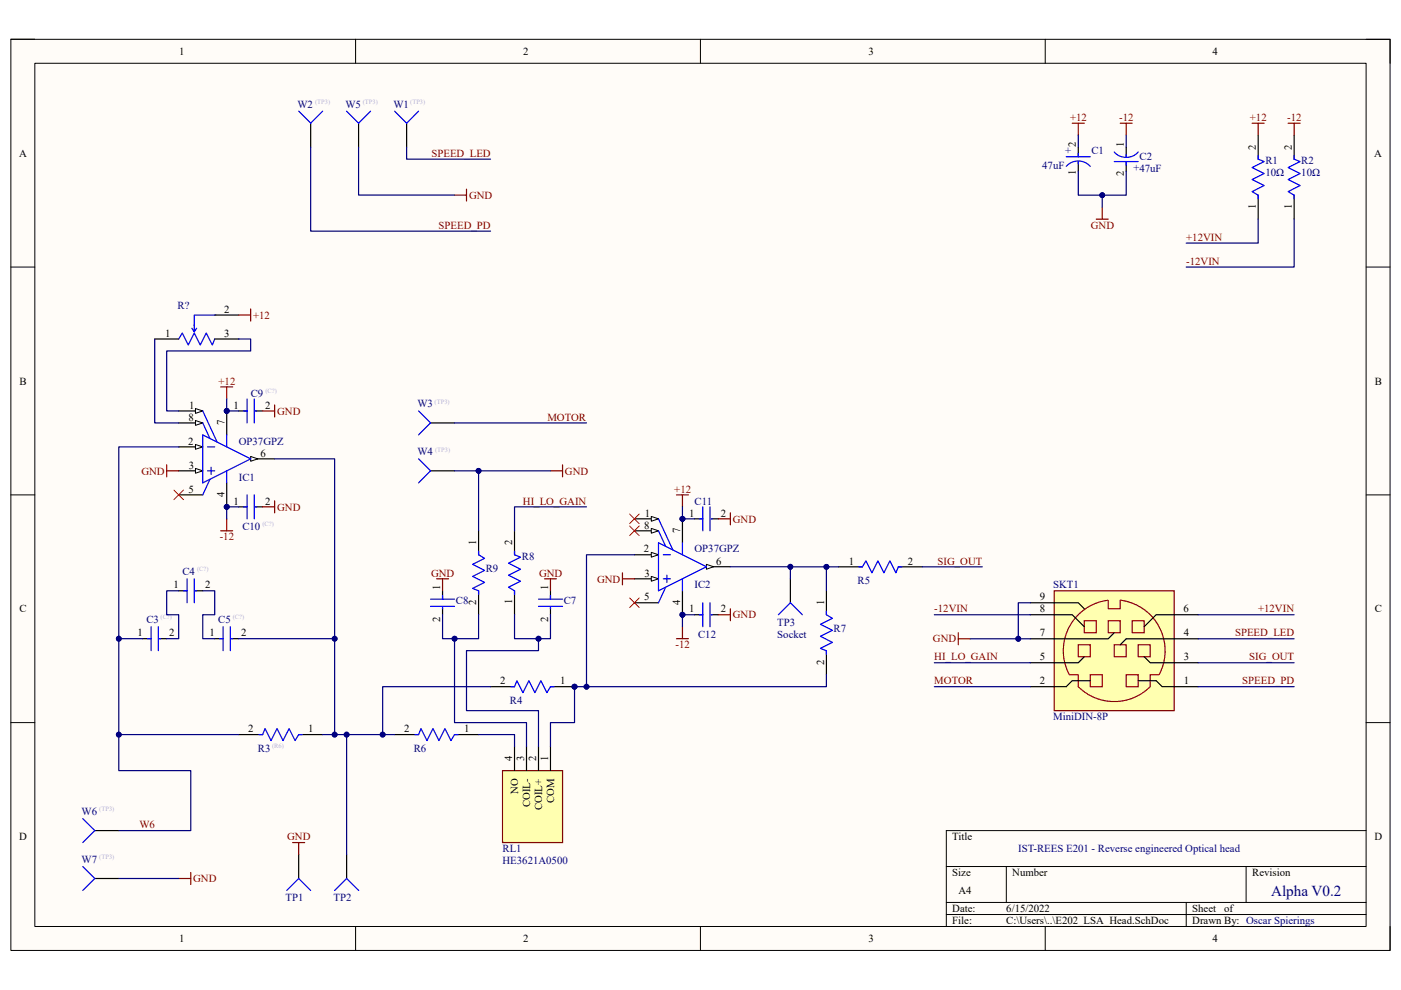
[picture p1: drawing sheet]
<svg xmlns="http://www.w3.org/2000/svg" width="297mm" height="210mm" viewBox="0 0 297 210" stroke-linecap="round" stroke-linejoin="round" font-family="sans-serif">
<path d="M2.3 8.3h292.4v193.3h-292.4z" fill="#fffcf8"/>
<path d="M2.3 8.3h292.4v193.3h-292.4z" fill="none" stroke="#000" stroke-width=".21"/>
<path d="M7.4 13.4h282.2v183.1h-282.2z" fill="#fffcf8"/>
<g fill="none" stroke="#000" stroke-width=".21">
<path d="M2.3 8.3h5.1M7.4 13.4h282.2v183.1h-282.2zM75.4 8.3v5.1M148.5 8.3v5.1M221.6 8.3v5.1M289.6 8.3h5.1v5.1M2.3 56.6h5.1M289.6 56.6h5.1M2.3 105h5.1M289.6 105h5.1M2.3 153.3h5.1M289.6 153.3h5.1"/>
<path d="M289.6 176.2h-89v20.3M75.4 196.5v5.1M148.5 196.5v5.1M200.6 183.8h89M200.6 191.4h89M200.6 194h89M213.4 183.8v7.6M221.6 196.5v5.1M251.5 191.4v5.1M264.2 183.8v7.6M294.7 196.5v5.1"/>
</g>
<path d="M106.5 163.4h12.8v15.3h-12.8z" fill="#ffffb0"/>
<path d="M106.5 163.4h12.8v15.3h-12.8z" fill="none" stroke="#800000" stroke-width=".25"/>
<path d="M228.6 31.2v2.1M228.6 34.3v2M238.8 31.2v2.1M238.8 34.3v2M266.8 28.7v5.1M274.4 28.7v5.1M266.8 41.4v5.1M274.4 41.4v5.1M109.1 158.3v5.1M111.6 158.3v5.1M114.2 158.3v5.1M116.7 158.3v5.1" fill="none" stroke="#000" stroke-width=".25"/>
<path d="M226.1 35.3a3.4 3.4 0 0 1 5.1 0M226.1 33.3h5.1M228.6 32.5v.8M228.6 34.3v.5M236.2 32.2a3.4 3.4 0 0 0 5.1 0M236.2 34.3h5.1M238.8 32.7v.6M238.8 34.3v.7M266.8 33v.8l1.2 .5-2.5 1.2 2.5 1.3-2.5 1.3 2.5 1.2-2.5 1.3 1.3 .8v.8M274.4 33v.8l1.3 .5-2.6 1.2 2.6 1.3-2.6 1.3 2.6 1.2-2.6 1.3 1.3 .8v.8" fill="none" stroke="#00f" stroke-width=".25"/>
<circle cx="144.7" cy="130.4" r=".51" fill="#000080"/>
<circle cx="144.7" cy="130.4" r=".51" fill="none" stroke="#000080" stroke-width=".21"/>
<circle cx="144.7" cy="110" r=".51" fill="#000080"/>
<circle cx="144.7" cy="110" r=".51" fill="none" stroke="#000080" stroke-width=".21"/>
<path d="M134.5 110h5.1" fill="none" stroke="#000" stroke-width=".25"/>
<path d="M138.1 109.5l1.5 .5-1.5 .6z" fill="#f8fcff"/>
<path d="M138.1 109.5l1.5 .5-1.5 .6z" fill="none" stroke="#000" stroke-width=".21"/>
<path d="M134.5 117.7h5.1" fill="none" stroke="#000" stroke-width=".25"/>
<path d="M138.1 117.2l1.5 .5-1.5 .5z" fill="#f8fcff"/>
<path d="M138.1 117.2l1.5 .5-1.5 .5z" fill="none" stroke="#000" stroke-width=".21"/>
<path d="M134.5 122.8h5.1" fill="none" stroke="#000" stroke-width=".25"/>
<path d="M138.1 122.3l1.5 .5-1.5 .5z" fill="#f8fcff"/>
<path d="M138.1 122.3l1.5 .5-1.5 .5z" fill="none" stroke="#000" stroke-width=".21"/>
<path d="M144.7 125.3v5.1" fill="none" stroke="#000" stroke-width=".25"/>
<circle cx="144.7" cy="130.4" r=".51" fill="#000080"/>
<circle cx="144.7" cy="130.4" r=".51" fill="none" stroke="#000080" stroke-width=".21"/>
<path d="M134.5 127.8h5.1M149.8 120.2h5.1" fill="none" stroke="#000" stroke-width=".25"/>
<path d="M149.8 119.7l1.5 .5-1.5 .5z" fill="#f8fcff"/>
<path d="M149.8 119.7l1.5 .5-1.5 .5z" fill="none" stroke="#000" stroke-width=".21"/>
<path d="M144.7 110v5.1" fill="none" stroke="#000" stroke-width=".25"/>
<circle cx="144.7" cy="110" r=".51" fill="#000080"/>
<circle cx="144.7" cy="110" r=".51" fill="none" stroke="#000080" stroke-width=".21"/>
<path d="M134.5 112.6h5.1" fill="none" stroke="#000" stroke-width=".25"/>
<path d="M138.1 112.1l1.5 .5-1.5 .5z" fill="#f8fcff"/>
<path d="M138.1 112.1l1.5 .5-1.5 .5z" fill="none" stroke="#000" stroke-width=".21"/>
<path d="M139.6 115.1l10.2 5.1-10.2 5.1zM139.6 112.6l1.5 3.3M139.6 110l3.1 6.6M140.6 117.7h1.6M144.7 115.1v2.6M140.6 122.8h1.6M141.1 124.5l-1.5 3.3M141.4 122v1.5M144.7 122.8v2.5" fill="none" stroke="#00f" stroke-width=".25"/>
<circle cx="48.1" cy="107.5" r=".51" fill="#000080"/>
<circle cx="48.1" cy="107.5" r=".51" fill="none" stroke="#000080" stroke-width=".21"/>
<circle cx="48.1" cy="87.2" r=".51" fill="#000080"/>
<circle cx="48.1" cy="87.2" r=".51" fill="none" stroke="#000080" stroke-width=".21"/>
<path d="M37.9 87.2h5.1" fill="none" stroke="#000" stroke-width=".25"/>
<path d="M41.4 86.7l1.6 .5-1.6 .5z" fill="#f8fcff"/>
<path d="M41.4 86.7l1.6 .5-1.6 .5z" fill="none" stroke="#000" stroke-width=".21"/>
<path d="M37.9 94.8h5.1" fill="none" stroke="#000" stroke-width=".25"/>
<path d="M41.4 94.3l1.6 .5-1.6 .5z" fill="#f8fcff"/>
<path d="M41.4 94.3l1.6 .5-1.6 .5z" fill="none" stroke="#000" stroke-width=".21"/>
<path d="M37.9 99.9h5.1" fill="none" stroke="#000" stroke-width=".25"/>
<path d="M41.4 99.4l1.6 .5-1.6 .5z" fill="#f8fcff"/>
<path d="M41.4 99.4l1.6 .5-1.6 .5z" fill="none" stroke="#000" stroke-width=".21"/>
<path d="M48.1 102.4v5.1" fill="none" stroke="#000" stroke-width=".25"/>
<circle cx="48.1" cy="107.5" r=".51" fill="#000080"/>
<circle cx="48.1" cy="107.5" r=".51" fill="none" stroke="#000080" stroke-width=".21"/>
<path d="M53.1 97.3h5.1M37.9 105h5.1" fill="none" stroke="#000" stroke-width=".25"/>
<path d="M53.1 96.8l1.6 .5-1.6 .5z" fill="#f8fcff"/>
<path d="M53.1 96.8l1.6 .5-1.6 .5z" fill="none" stroke="#000" stroke-width=".21"/>
<path d="M48.1 87.2v5" fill="none" stroke="#000" stroke-width=".25"/>
<circle cx="48.1" cy="87.2" r=".51" fill="#000080"/>
<circle cx="48.1" cy="87.2" r=".51" fill="none" stroke="#000080" stroke-width=".21"/>
<path d="M37.9 89.7h5.1" fill="none" stroke="#000" stroke-width=".25"/>
<path d="M41.4 89.2l1.6 .5-1.6 .5z" fill="#f8fcff"/>
<path d="M41.4 89.2l1.6 .5-1.6 .5z" fill="none" stroke="#000" stroke-width=".21"/>
<g fill="none" stroke="#00f" stroke-width=".25">
<path d="M43 89.7l1.5 3.3M43 87.2l3 6.6M43 92.2l10.1 5.1-10.1 5.1zM44 94.8h1.5M44 99.9h1.5M44.8 99.1v1.5M48.1 92.2v2.6M48.1 99.9v2.5M51.6 87.2h.8M52.4 84.6v5.1M53.9 84.6v5.1M54.2 87.2h.2"/>
<path d="M44.5 101.7l-1.5 3.3M51.6 107.5h.8M52.4 105v5M53.9 105v5M54.2 107.5h.2M109.1 116.9v.8l1.3 .5-2.6 1.2 2.6 1.3-2.6 1.3 2.6 1.3-2.6 1.2 1.3 .8v.8M148.2 110h.8M149 107.5v5.1M150.5 107.5v5.1M150.8 110h.2M31.3 135.5h.7M32 132.9v5.1"/>
<path d="M33.6 132.9v5.1M33.8 135.5h.3M38.9 125.3h.8M39.7 122.8v5M41.2 122.8v5M41.4 125.3h.3M46.5 135.5h.8M47.3 132.9v5.1M48.8 132.9v5.1M49.1 135.5h.2M91.3 127.1h5.1M91.3 128.6h5.1"/>
<path d="M93.8 126.3v.8M93.8 128.9v.2M114.2 127.1h5.1M114.2 128.6h5.1M116.7 126.3v.8M116.7 128.9v.2M148.2 130.4h.8M149 127.8v5.1M150.5 127.8v5.1M150.8 130.4h.2M175.2 129.6v.8l1.3 .7-2.6 1.3 2.6 1.3-2.6 1.3 2.6 1.2-2.6 1.3 1.3 .5v.8M182.1 120.2h.7l.8-1.2 1.3 2.5 1.2-2.5 1.3 2.5 1.3-2.5 1.2 2.5 .6-1.3h.7"/>
</g>
<g fill="none" stroke="#000" stroke-width=".25">
<path d="M50.6 87.2h1.8M54.2 87.2h1.5M50.6 107.5h1.8M54.2 107.5h1.5M109.1 112.6v5.1M147.2 110h1.8M150.8 110h1.5M30.3 135.5h1.7M33.8 135.5h1.5M37.9 125.3h1.8M41.4 125.3h1.6M45.5 135.5h1.8"/>
<path d="M49.1 135.5h1.5M93.8 125.3v1.8M93.8 128.9v1.5M109.1 125.3v5.1M116.7 125.3v1.8M116.7 128.9v1.5M147.2 130.4h1.8M150.8 130.4h1.5M175.2 125.3v5.1M175.2 138v5.1M177.8 120.2h5M190.5 120.2h5.1"/>
</g>
<g fill="none" stroke="#800000" stroke-width=".25">
<path d="M227.3 26.1h2.6M228.6 26.1v2.6M237.5 26.1h2.5M238.8 26.1v2.6M265.5 26.1h2.5M266.8 26.1v2.6M273.1 26.1h2.6M274.4 26.1v2.6M232.4 46.5h2.6M233.7 43.9v2.6M143.4 105h2.6M144.7 105v2.5"/>
<path d="M152.3 110h2.6M154.9 108.8v2.5M132 122.8h2.5M132 121.5v2.5M143.4 135.5h2.6M144.7 132.9v2.6M152.3 130.4h2.6M154.9 129.1v2.6M203.2 135.5h2.5M203.2 134.2v2.6"/>
</g>
<circle cx="121.8" cy="145.6" r=".51" fill="#000080"/>
<circle cx="121.8" cy="145.6" r=".51" fill="none" stroke="#000080" stroke-width=".21"/>
<path d="M116.7 145.6h5.1" fill="none" stroke="#000" stroke-width=".25"/>
<circle cx="121.8" cy="145.6" r=".51" fill="#000080"/>
<circle cx="121.8" cy="145.6" r=".51" fill="none" stroke="#000080" stroke-width=".21"/>
<g fill="none" stroke="#000" stroke-width=".25">
<path d="M65.9 26.1v5.1M76 26.1v5.1M86.2 26.1v5.1M91.3 99.9h5.1M91.3 89.7h5.1M101.5 112.6v5.1M101.5 125.3v5.1M167.6 122.8v5M83.7 155.8h5M96.4 155.8h5.1M104 145.6h5.1M20.1 176.2h5.1"/>
<path d="M20.1 186.3h5.1M63.3 181.3v5M73.5 181.3v5"/>
</g>
<g fill="none" stroke="#00f" stroke-width=".25">
<path d="M63.3 23.6l2.6 2.5 2.5-2.5M73.5 23.6l2.5 2.5 2.6-2.5M88.7 23.6l-2.5 2.5-2.5-2.5M88.7 97.3l2.6 2.6-2.6 2.5M88.7 87.2l2.6 2.5-2.6 2.5M101.5 116.9v.8l1.2 .7-2.5 1.3 2.5 1.3-2.5 1.3 2.5 1.2-2.5 1.3 1.3 .5v.8M170.1 130.4l-2.5-2.6-2.6 2.6M88 155.8h.7l.6-1.3 1.2 2.6 1.3-2.6 1.3 2.6 1.2-2.6 1.3 2.6 .8-1.3h.7M108.3 145.6h.8l.5-1.2 1.3 2.5 1.2-2.5 1.3 2.5 1.3-2.5 1.2 2.5 .8-1.3h.8M17.5 173.6l2.6 2.6-2.6 2.5M17.5 183.8l2.6 2.5-2.6 2.6M65.9 188.9l-2.6-2.6-2.5 2.6"/>
<path d="M76 188.9l-2.5-2.6-2.6 2.6"/>
</g>
<path d="M133.5 111.6l2 2M133.5 109l2 2.1M135.5 111.6l-2 2M135.5 109l-2 2.1M133.5 126.8l2 2.1M135.5 126.8l-2 2.1" fill="none" stroke="#f00" stroke-width=".21"/>
<path d="M92.6 122.8h2.5M93.8 122.8v2.5M115.4 122.8h2.6M116.7 122.8v2.5" fill="none" stroke="#800000" stroke-width=".25"/>
<path d="M223.5 125.3h25.5v25.4h-25.5z" fill="#ffffb0"/>
<g fill="none" stroke="#800000" stroke-width=".25">
<path d="M96.4 41.4h2.5M98.9 40.1v2.6M50.6 66.8h2.5M53.1 65.5v2.6M35.3 99.9h2.6M35.3 98.6v2.5M46.8 82.1h2.5M48.1 82.1v2.5M55.7 87.2h2.5M58.2 85.9v2.5M116.7 99.9h2.6M119.3 98.6v2.5"/>
<path d="M46.8 112.6h2.5M48.1 110v2.6M55.7 107.5h2.5M58.2 106.2v2.6M223.5 125.3h25.5v25.4h-25.5zM62.1 178.7h2.5M63.3 178.7v2.6M37.9 186.3h2.5M40.4 185.1v2.5"/>
</g>
<g fill="none" stroke="#000" stroke-width=".25">
<path d="M32.8 71.9h5.1M45.5 71.9h5.1M45.5 66.8h5.1M218.4 130.4h8.9l2.6 2.5M218.4 127.8h10.2l1.3 1.3M229.9 139.3l-1.3 1.3h-10.2M236.2 134.2l-1.2 1.3h-16.6M242.6 139.3l1.3 1.3h10.1M254 130.4h-8.9l-2.5 2.5M254 135.5h-15.2l-1.3 1.3M50.6 155.8h5.1M63.3 155.8h5.1"/>
<path d="M231.2 144.4h-3.9l-1.2 1.2h-7.7M241.3 144.4h3.8l1.3 1.2h7.6"/>
</g>
<path d="M228.6 136.8h2.6v2.5h-2.6zM229.9 131.7h2.5v2.5h-2.5zM234.9 127.3a10.8 10.8 0 0 0-8.2 15.8M235 131.7h2.5v2.5h-2.5zM235 127.3v1.8h2.5v-1.8a10.8 10.8 0 0 1 8.3 15.8M236.2 136.8h2.6v2.5h-2.6zM240 131.7h2.6v2.5h-2.6zM241.3 136.8h2.6v2.5h-2.6zM226.8 143.1h1.8v2.5a10.8 10.8 0 0 0 15.3 0v-2.5h1.8M231.2 143.1h2.5v2.5h-2.5zM238.8 143.1h2.5v2.5h-2.5z" fill="none" stroke="#980000" stroke-width=".25"/>
<path d="M37.9 71.9l.7-1.3 1.3 2.6 1.3-2.6 1.3 2.6 1.2-2.6 1.3 2.6 .5-1.3M41.2 68.9v1.5l-.5-.8M41.7 69.6l-.5 .8M45.8 66.8h-4.6v2.3M54.9 155.8h.8l.5-1.3 1.3 2.6 1.2-2.6 1.3 2.6 1.3-2.6 1.3 2.6 .7-1.3h.8" fill="none" stroke="#00f" stroke-width=".25"/>
<path d="M36.9 103.9l2 2.1M38.9 103.9l-2 2.1" fill="none" stroke="#f00" stroke-width=".21"/>
<path d="M233.7 41.4v2.5" fill="none" stroke="#000080" stroke-width=".25"/>
<circle cx="233.7" cy="41.4" r=".51" fill="#000080"/>
<circle cx="233.7" cy="41.4" r=".51" fill="none" stroke="#000080" stroke-width=".21"/>
<path d="M228.6 36.3v5.1h10.2v-5.1M228.6 28.7v2.5M238.8 28.7v2.5" fill="none" stroke="#000080" stroke-width=".25"/>
<circle cx="233.7" cy="41.4" r=".51" fill="#000080"/>
<circle cx="233.7" cy="41.4" r=".51" fill="none" stroke="#000080" stroke-width=".21"/>
<path d="M266.8 46.5v5.1h-15.3M274.4 46.5v10.1h-22.9M154.9 120.2h12.7v2.6M198.1 130.4h20.3" fill="none" stroke="#000080" stroke-width=".25"/>
<circle cx="167.6" cy="120.2" r=".51" fill="#000080"/>
<circle cx="167.6" cy="120.2" r=".51" fill="none" stroke="#000080" stroke-width=".21"/>
<path d="M147.2 130.4h-2.5v2.5" fill="none" stroke="#000080" stroke-width=".25"/>
<circle cx="144.7" cy="130.4" r=".51" fill="#000080"/>
<circle cx="144.7" cy="130.4" r=".51" fill="none" stroke="#000080" stroke-width=".21"/>
<path d="M144.7 107.5v2.5h2.5" fill="none" stroke="#000080" stroke-width=".25"/>
<circle cx="144.7" cy="110" r=".51" fill="#000080"/>
<circle cx="144.7" cy="110" r=".51" fill="none" stroke="#000080" stroke-width=".21"/>
<path d="M167.6 120.2h10.2" fill="none" stroke="#000080" stroke-width=".25"/>
<circle cx="167.6" cy="120.2" r=".51" fill="#000080"/>
<circle cx="167.6" cy="120.2" r=".51" fill="none" stroke="#000080" stroke-width=".21"/>
<circle cx="175.2" cy="120.2" r=".51" fill="#000080"/>
<circle cx="175.2" cy="120.2" r=".51" fill="none" stroke="#000080" stroke-width=".21"/>
<path d="M175.2 120.2v5.1" fill="none" stroke="#000080" stroke-width=".25"/>
<circle cx="175.2" cy="120.2" r=".51" fill="#000080"/>
<circle cx="175.2" cy="120.2" r=".51" fill="none" stroke="#000080" stroke-width=".21"/>
<path d="M175.2 143.1v2.5h-50.8" fill="none" stroke="#000080" stroke-width=".25"/>
<circle cx="124.3" cy="145.6" r=".51" fill="#000080"/>
<circle cx="124.3" cy="145.6" r=".51" fill="none" stroke="#000080" stroke-width=".21"/>
<path d="M134.5 117.7h-10.1v27.9h-2.6v7.7h-5.1v5" fill="none" stroke="#000080" stroke-width=".25"/>
<circle cx="121.8" cy="145.6" r=".51" fill="#000080"/>
<circle cx="121.8" cy="145.6" r=".51" fill="none" stroke="#000080" stroke-width=".21"/>
<circle cx="124.3" cy="145.6" r=".51" fill="#000080"/>
<circle cx="124.3" cy="145.6" r=".51" fill="none" stroke="#000080" stroke-width=".21"/>
<path d="M101.5 155.8h7.6v2.5M104 145.6h-22.9v10.2h2.6" fill="none" stroke="#000080" stroke-width=".25"/>
<circle cx="81.1" cy="155.8" r=".51" fill="#000080"/>
<circle cx="81.1" cy="155.8" r=".51" fill="none" stroke="#000080" stroke-width=".21"/>
<path d="M101.5 130.4v5.1h-5.1v17.8h15.2v5" fill="none" stroke="#000080" stroke-width=".25"/>
<circle cx="96.4" cy="135.5" r=".51" fill="#000080"/>
<circle cx="96.4" cy="135.5" r=".51" fill="none" stroke="#000080" stroke-width=".21"/>
<path d="M93.8 130.4v5.1h2.6" fill="none" stroke="#000080" stroke-width=".25"/>
<circle cx="96.4" cy="135.5" r=".51" fill="#000080"/>
<circle cx="96.4" cy="135.5" r=".51" fill="none" stroke="#000080" stroke-width=".21"/>
<path d="M109.1 130.4v5.1h7.6v-5.1" fill="none" stroke="#000080" stroke-width=".25"/>
<circle cx="114.2" cy="135.5" r=".51" fill="#000080"/>
<circle cx="114.2" cy="135.5" r=".51" fill="none" stroke="#000080" stroke-width=".21"/>
<path d="M114.2 135.5v2.5h-15.3v12.7h15.3v7.6" fill="none" stroke="#000080" stroke-width=".25"/>
<circle cx="114.2" cy="135.5" r=".51" fill="#000080"/>
<circle cx="114.2" cy="135.5" r=".51" fill="none" stroke="#000080" stroke-width=".21"/>
<path d="M124.4 107.5h-15.3v5.1M195.6 120.2h12.7M254 135.5h20.4M68.4 155.8h12.7M198.1 145.6h20.3M198.1 140.6h20.3M254 140.6h20.4M254 145.6h20.4M25.2 186.3h12.7" fill="none" stroke="#000080" stroke-width=".25"/>
<circle cx="70.9" cy="155.8" r=".51" fill="#000080"/>
<circle cx="70.9" cy="155.8" r=".51" fill="none" stroke="#000080" stroke-width=".21"/>
<circle cx="73.5" cy="155.8" r=".51" fill="#000080"/>
<circle cx="73.5" cy="155.8" r=".51" fill="none" stroke="#000080" stroke-width=".21"/>
<circle cx="81.1" cy="155.8" r=".51" fill="#000080"/>
<circle cx="81.1" cy="155.8" r=".51" fill="none" stroke="#000080" stroke-width=".21"/>
<path d="M73.5 155.8v25.5" fill="none" stroke="#000080" stroke-width=".25"/>
<circle cx="73.5" cy="155.8" r=".51" fill="#000080"/>
<circle cx="73.5" cy="155.8" r=".51" fill="none" stroke="#000080" stroke-width=".21"/>
<path d="M37.9 125.3h-2.6v5.1h2.6v5.1h-2.6M43 125.3h2.5v5.1h-2.5v5.1h2.5M50.6 135.5h20.3v20.3" fill="none" stroke="#000080" stroke-width=".25"/>
<circle cx="70.9" cy="135.5" r=".51" fill="#000080"/>
<circle cx="70.9" cy="135.5" r=".51" fill="none" stroke="#000080" stroke-width=".21"/>
<circle cx="70.9" cy="155.8" r=".51" fill="#000080"/>
<circle cx="70.9" cy="155.8" r=".51" fill="none" stroke="#000080" stroke-width=".21"/>
<path d="M30.3 135.5h-5.1v20.3h25.4" fill="none" stroke="#000080" stroke-width=".25"/>
<circle cx="25.2" cy="155.8" r=".51" fill="#000080"/>
<circle cx="25.2" cy="155.8" r=".51" fill="none" stroke="#000080" stroke-width=".21"/>
<circle cx="25.2" cy="135.5" r=".51" fill="#000080"/>
<circle cx="25.2" cy="135.5" r=".51" fill="none" stroke="#000080" stroke-width=".21"/>
<path d="M25.2 155.8v7.6h15.2v12.8h-15.2" fill="none" stroke="#000080" stroke-width=".25"/>
<circle cx="25.2" cy="155.8" r=".51" fill="#000080"/>
<circle cx="25.2" cy="155.8" r=".51" fill="none" stroke="#000080" stroke-width=".21"/>
<path d="M50.6 107.5h-2.5v2.5" fill="none" stroke="#000080" stroke-width=".25"/>
<circle cx="48.1" cy="107.5" r=".51" fill="#000080"/>
<circle cx="48.1" cy="107.5" r=".51" fill="none" stroke="#000080" stroke-width=".21"/>
<path d="M48.1 84.6v2.6h2.5" fill="none" stroke="#000080" stroke-width=".25"/>
<circle cx="48.1" cy="87.2" r=".51" fill="#000080"/>
<circle cx="48.1" cy="87.2" r=".51" fill="none" stroke="#000080" stroke-width=".21"/>
<path d="M58.2 97.3h12.7v38.2" fill="none" stroke="#000080" stroke-width=".25"/>
<circle cx="70.9" cy="135.5" r=".51" fill="#000080"/>
<circle cx="70.9" cy="135.5" r=".51" fill="none" stroke="#000080" stroke-width=".21"/>
<path d="M32.8 71.9v17.8h5.1M50.6 71.9h2.5v2.5h-17.8v12.8h2.6M37.9 94.8h-12.7v40.7" fill="none" stroke="#000080" stroke-width=".25"/>
<circle cx="25.2" cy="135.5" r=".51" fill="#000080"/>
<circle cx="25.2" cy="135.5" r=".51" fill="none" stroke="#000080" stroke-width=".21"/>
<path d="M65.9 31.2v17.8h38.1M86.2 31.2v2.6h17.8M96.4 89.7h28M205.7 135.5h12.7" fill="none" stroke="#000080" stroke-width=".25"/>
<circle cx="215.9" cy="135.5" r=".51" fill="#000080"/>
<circle cx="215.9" cy="135.5" r=".51" fill="none" stroke="#000080" stroke-width=".21"/>
<path d="M218.4 127.8h-2.5v7.7" fill="none" stroke="#000080" stroke-width=".25"/>
<circle cx="215.9" cy="135.5" r=".51" fill="#000080"/>
<circle cx="215.9" cy="135.5" r=".51" fill="none" stroke="#000080" stroke-width=".21"/>
<path d="M76 31.2v10.2h20.4M96.4 99.9h5.1M254 130.4h20.4" fill="none" stroke="#000080" stroke-width=".25"/>
<circle cx="101.5" cy="99.9" r=".51" fill="#000080"/>
<circle cx="101.5" cy="99.9" r=".51" fill="none" stroke="#000080" stroke-width=".21"/>
<path d="M116.7 99.9h-15.2v12.7" fill="none" stroke="#000080" stroke-width=".25"/>
<circle cx="101.5" cy="99.9" r=".51" fill="#000080"/>
<circle cx="101.5" cy="99.9" r=".51" fill="none" stroke="#000080" stroke-width=".21"/>
<text font-size="3.2" fill="#000080" x="269.5" y="190">Alpha V0.2</text>
<g font-size="2.3">
<text x="38" y="11.7">1</text>
<text x="110.9" y="11.7">2</text>
<text x="184.1" y="11.7">3</text>
<text x="257.1" y="11.7">4</text>
<text x="4" y="33.3">A</text>
<text x="228.1" y="31.2" transform="rotate(-90 228.1 31.2)">2</text>
<text x="238.3" y="31.2" transform="rotate(-90 238.3 31.2)">1</text>
<text x="266.3" y="31.7" transform="rotate(-90 266.3 31.7)">2</text>
<text x="273.9" y="31.7" transform="rotate(-90 273.9 31.7)">2</text>
<text x="291.4" y="33.3">A</text>
<text x="228.1" y="37.2" transform="rotate(-90 228.1 37.2)">1</text>
<text x="238.3" y="37.4" transform="rotate(-90 238.3 37.4)">2</text>
<text x="266.3" y="44.3" transform="rotate(-90 266.3 44.3)">1</text>
<text x="273.9" y="44.3" transform="rotate(-90 273.9 44.3)">1</text>
<text x="35" y="71.4">1</text>
<text x="47.6" y="71.4">3</text>
<text x="47.6" y="66.3">2</text>
<text x="4.1" y="81.6">B</text>
<text x="291.5" y="81.6">B</text>
<text x="39.9" y="89.2">8</text>
<text x="40.1" y="86.7">1</text>
<text x="49.5" y="86.7">1</text>
<text x="56.2" y="86.7">2</text>
<text x="39.9" y="94.3">2</text>
<text x="47.6" y="90.2" transform="rotate(-90 47.6 90.2)">7</text>
<text x="40" y="99.4">3</text>
<text x="55.2" y="96.8">6</text>
<text x="40" y="104.5">5</text>
<text x="47.6" y="105.5" transform="rotate(-90 47.6 105.5)">4</text>
<text x="49.5" y="107">1</text>
<text x="56.2" y="107">2</text>
<text x="136.6" y="112.1">8</text>
<text x="136.7" y="109.6">1</text>
<text x="144.2" y="113.1" transform="rotate(-90 144.2 113.1)">7</text>
<text x="146.1" y="109.6">1</text>
<text x="152.8" y="109.6">2</text>
<text x="101" y="115.6" transform="rotate(-90 101 115.6)">1</text>
<text x="108.6" y="115.6" transform="rotate(-90 108.6 115.6)">2</text>
<text x="136.5" y="117.2">2</text>
<text x="151.8" y="119.7">6</text>
<text x="179.9" y="119.7">1</text>
<text x="192.5" y="119.7">2</text>
<text x="36.8" y="124.8">1</text>
<text x="43.5" y="124.8">2</text>
<text x="93.3" y="125.1" transform="rotate(-90 93.3 125.1)">1</text>
<text x="116.2" y="125.1" transform="rotate(-90 116.2 125.1)">1</text>
<text x="136.6" y="122.3">3</text>
<text x="4.1" y="129.9">C</text>
<text x="93.3" y="132" transform="rotate(-90 93.3 132)">2</text>
<text x="101" y="128.4" transform="rotate(-90 101 128.4)">2</text>
<text x="108.6" y="128.2" transform="rotate(-90 108.6 128.2)">1</text>
<text x="116.2" y="132" transform="rotate(-90 116.2 132)">2</text>
<text x="136.6" y="127.4">5</text>
<text x="144.2" y="128.4" transform="rotate(-90 144.2 128.4)">4</text>
<text x="146.1" y="129.9">1</text>
<text x="152.8" y="129.9">2</text>
<text x="174.7" y="128.4" transform="rotate(-90 174.7 128.4)">1</text>
<text x="220.4" y="127.4">9</text>
<text x="220.5" y="129.9">8</text>
<text x="250.9" y="129.9">6</text>
<text x="291.5" y="129.9">C</text>
<text x="29.1" y="135">1</text>
<text x="35.9" y="135">2</text>
<text x="44.4" y="135">1</text>
<text x="51.1" y="135">2</text>
<text x="220.4" y="135">7</text>
<text x="251" y="135">4</text>
<text x="174.7" y="141.1" transform="rotate(-90 174.7 141.1)">2</text>
<text x="220.5" y="140.1">5</text>
<text x="251" y="140.1">3</text>
<text x="106" y="145.2">2</text>
<text x="118.8" y="145.2">1</text>
<text x="220.4" y="145.2">2</text>
<text x="251" y="145.2">1</text>
<text x="52.6" y="155.3">2</text>
<text x="65.4" y="155.3">1</text>
<text x="85.7" y="155.3">2</text>
<text x="98.4" y="155.3">1</text>
<text x="108.6" y="161.4" transform="rotate(-90 108.6 161.4)">4</text>
<text x="111.1" y="161.4" transform="rotate(-90 111.1 161.4)">3</text>
<text x="113.7" y="161.4" transform="rotate(-90 113.7 161.4)">2</text>
<text x="116.2" y="161.4" transform="rotate(-90 116.2 161.4)">1</text>
<text x="109.9" y="168.5" transform="rotate(-90 109.9 168.5)">NO</text>
<text x="112.4" y="171.3" transform="rotate(-90 112.4 171.3)">COIL-</text>
<text x="115" y="171.8" transform="rotate(-90 115 171.8)">COIL+</text>
<text x="117.5" y="170.4" transform="rotate(-90 117.5 170.4)">COM</text>
<text x="4.1" y="178.2">D</text>
<text x="201.9" y="178.2">Title</text>
<text x="291.4" y="178.2">D</text>
<text x="201.9" y="185.8">Size</text>
<text x="214.6" y="185.8">Number</text>
<text x="265.5" y="185.8">Revision</text>
<text x="203.2" y="189.7">A4</text>
<text x="201.9" y="193.5">Date:</text>
<text x="201.9" y="196">File:</text>
<text x="213.4" y="193.5">6/15/2022</text>
<text x="213.4" y="196">C:\Users\..\E202_LSA_Head.SchDoc</text>
<text x="252.8" y="193.5">Sheet</text>
<text x="252.8" y="196">Drawn By: Oscar Spierings</text>
<text x="259.6" y="193.5">of</text>
<text x="38" y="199.8">1</text>
<text x="110.9" y="199.8">2</text>
<text x="184.1" y="199.8">3</text>
<text x="257.1" y="199.8">4</text>
</g>
<g font-size="2.3" fill="#000080">
<text x="63.1" y="22.9">W2</text>
<text x="73.3" y="22.9">W5</text>
<text x="83.4" y="22.9">W1</text>
<text x="221" y="35.8">47uF</text>
<text x="225.8" y="32.8">+</text>
<text x="231.4" y="32.8">C1</text>
<text x="241.6" y="34.8" transform="rotate(180 241.6 34.8)">+</text>
<text x="241.6" y="34">C2</text>
<text x="268.3" y="34.8">R1</text>
<text x="275.9" y="34.8">R2</text>
<text x="241.6" y="36.6">47uF</text>
<text x="268.3" y="37.3">10Ω</text>
<text x="275.9" y="37.3">10Ω</text>
<text x="37.7" y="65.6">R?</text>
<text x="53.2" y="84.1">C9</text>
<text x="88.5" y="86.4">W3</text>
<text x="50.6" y="94.3">OP37GPZ</text>
<text x="50.6" y="101.9">IC1</text>
<text x="88.5" y="96.6">W4</text>
<text x="147.3" y="107">C11</text>
<text x="51.4" y="112.4">C10</text>
<text x="110.6" y="118.7">R8</text>
<text x="147.3" y="117.2">OP37GPZ</text>
<text x="38.7" y="122">C4</text>
<text x="103" y="121.3">R9</text>
<text x="147.3" y="124.8">IC2</text>
<text x="181.8" y="123.8">R5</text>
<text x="223.3" y="124.8">SKT1</text>
<text x="96.6" y="128.1">C8</text>
<text x="119.5" y="128.1">C7</text>
<text x="31" y="132.2">C3</text>
<text x="46.3" y="132.2">C5</text>
<text x="148" y="135.2">C12</text>
<text x="164.8" y="132.7">TP3</text>
<text x="164.8" y="135.2">Socket</text>
<text x="176.7" y="134">R7</text>
<text x="108.1" y="149.2">R4</text>
<text x="223.3" y="152.8">MiniDIN-8P</text>
<text x="54.7" y="159.4">R3</text>
<text x="87.7" y="159.4">R6</text>
<text x="17.3" y="172.9">W6</text>
<text x="17.3" y="183">W7</text>
<text x="106.5" y="180.8">RL1</text>
<text x="106.5" y="183.3">HE3621A0500</text>
<text x="215.9" y="180.8">IST-REES E201 - Reverse engineered Optical head</text>
<text x="60.5" y="191.2">TP1</text>
<text x="70.7" y="191.2">TP2</text>
</g>
<g font-size="2.3" fill="#800000">
<text x="226.9" y="25.7">+12</text>
<text x="237.3" y="25.7">-12</text>
<text x="265" y="25.7">+12</text>
<text x="272.9" y="25.7">-12</text>
<text x="91.5" y="33.3">SPEED_LED</text>
<text x="99.4" y="42.2">GND</text>
<text x="93" y="48.5">SPEED_PD</text>
<text x="231.3" y="48.5">GND</text>
<text x="251.5" y="51.1">+12VIN</text>
<text x="251.5" y="56.2">-12VIN</text>
<text x="53.7" y="67.6">+12</text>
<text x="46.3" y="81.6">+12</text>
<text x="58.8" y="87.9">GND</text>
<text x="116.1" y="89.2">MOTOR</text>
<text x="30" y="100.7">GND</text>
<text x="119.8" y="100.7">GND</text>
<text x="110.9" y="107">HI_LO_GAIN</text>
<text x="143" y="104.5">+12</text>
<text x="58.8" y="108.3">GND</text>
<text x="155.4" y="110.8">GND</text>
<text x="46.6" y="114.6">-12</text>
<text x="198.8" y="119.7">SIG_OUT</text>
<text x="91.4" y="122.3">GND</text>
<text x="114.3" y="122.3">GND</text>
<text x="126.6" y="123.5">GND</text>
<text x="155.4" y="131.2">GND</text>
<text x="198.1" y="129.9">-12VIN</text>
<text x="266.7" y="129.9">+12VIN</text>
<text x="143.2" y="137.5">-12</text>
<text x="197.8" y="136.2">GND</text>
<text x="261.8" y="135">SPEED_LED</text>
<text x="198.1" y="140.1">HI_LO_GAIN</text>
<text x="264.9" y="140.1">SIG_OUT</text>
<text x="198.1" y="145.2">MOTOR</text>
<text x="263.4" y="145.2">SPEED_PD</text>
<text x="29.6" y="175.7">W6</text>
<text x="60.9" y="178.2">GND</text>
<text x="41" y="187.1">GND</text>
</g>
<g font-size="1.4" fill="#b2b0d4">
<text x="66.8" y="22">(TP3)</text>
<text x="76.9" y="22">(TP3)</text>
<text x="87" y="22">(TP3)</text>
<text x="92.1" y="85.6">(TP3)</text>
<text x="92.2" y="95.8">(TP3)</text>
<text x="41.8" y="121.2">(C?)</text>
<text x="34" y="131.4">(C?)</text>
<text x="49.3" y="131.4">(C?)</text>
<text x="57.7" y="158.6">(R6)</text>
<text x="21" y="172.1">(TP3)</text>
<text x="21" y="182.2">(TP3)</text>
</g>
</svg>
